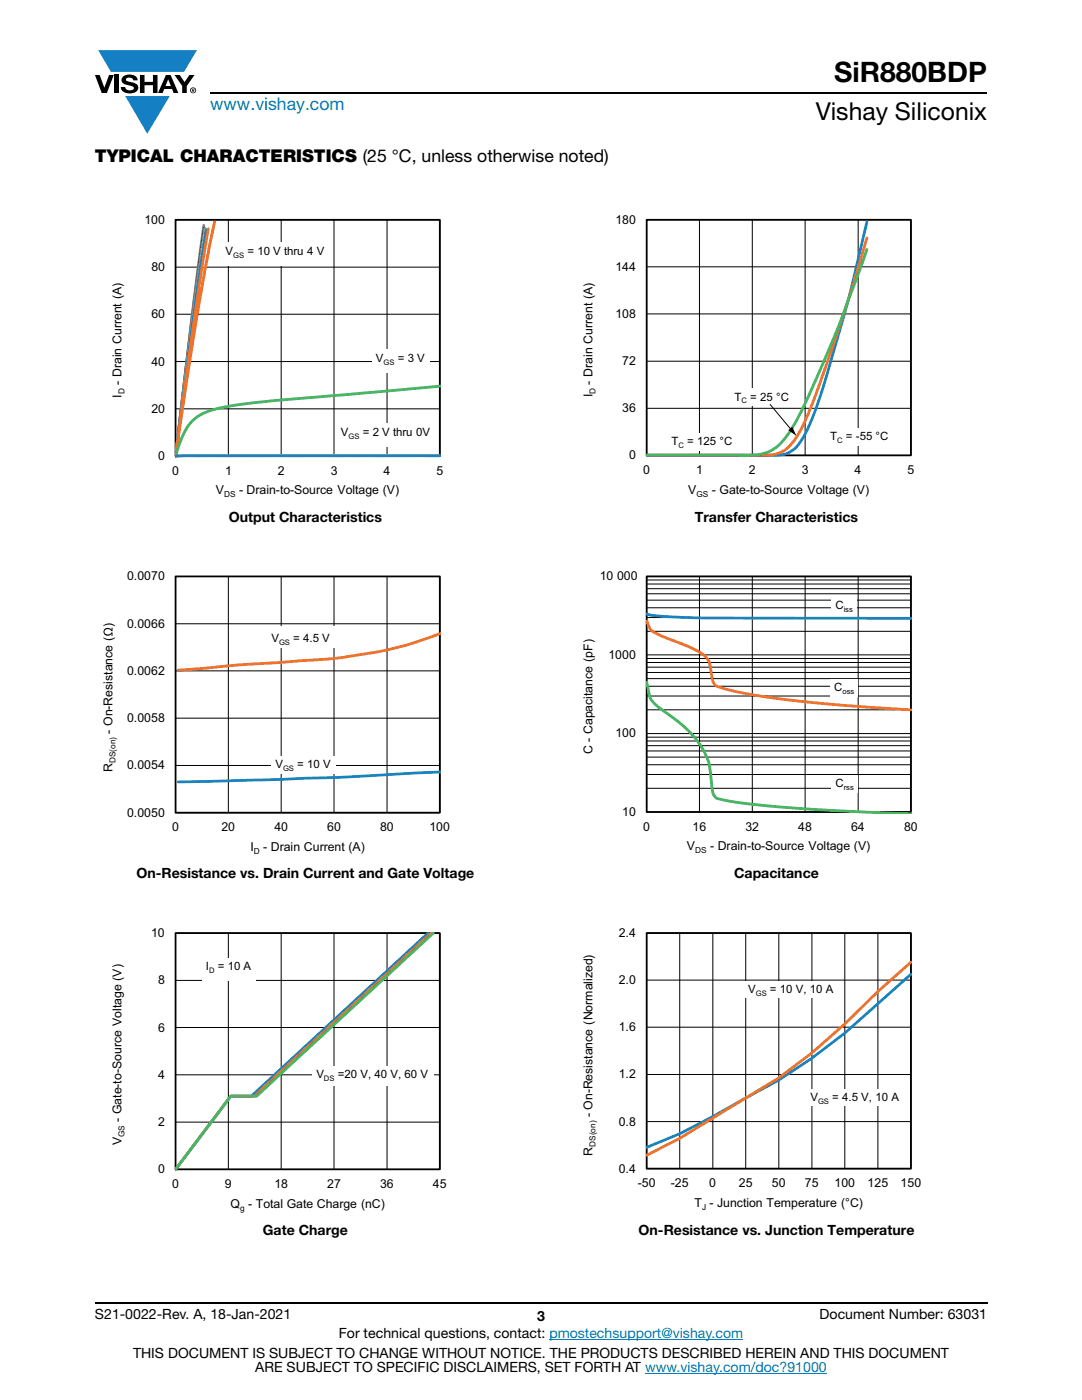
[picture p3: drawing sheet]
<svg xmlns="http://www.w3.org/2000/svg" width="216mm" height="279mm" viewBox="0 0 216 279" stroke-linecap="round" stroke-linejoin="round" font-family="sans-serif">
<g fill="#147fc3">
<path d="M19.6 10h19.7l-2.6 4.3h-1.1h-13.5z"/>
<path d="M25 19.2h8.9l-4.5 7.5z"/>
</g>
<g fill="#000">
<path d="M18.9 15h1l.9 2.5 1-2.5h.9l-1.4 3.6h-1zM22.9 15h.9v3.6h-.9zM24.6 15.3a2.1 2.1 0 0 1 2.8 .3l.1 .4h-.9a.79 .79 0 0 0-.7-.5 .79 .79 0 0 0-.8 .4l.3 .3 1 .2a1.08 1.08 0 0 1 1.2 1 1.08 1.08 0 0 1-1.1 1.2 1.73 1.73 0 0 1-2.4-1.2h.9a.96 .96 0 0 0 .8 .6 .96 .96 0 0 0 .9-.4 1.31 1.31 0 0 0-1.2-.6 1.03 1.03 0 0 1-1.1-.6 1.03 1.03 0 0 1 .2-1.1zM27.9 15h.9v1.3h1.7v-1.3h.9v3.6h-.9v-1.6h-1.7v1.6h-.9zM34.8 15h1.1l.9 1.4 1-1.4h1l-1.5 2.2v1.4h-.9v-1.4z"/>
<path d="M33.6 15.9l.5 1.3h-1.1zM33.1 15l-1.6 3.6h1l.3-.8h1.5l.3 .8h1l-1.6-3.6z"/>
<path d="M38.4 17.8h.2v.2h-.2zM38.3 17.7v.7h.1v-.3l.4 .3-.2-.3 .2-.2-.1-.2z"/>
<path d="M38.1 18a.46 .46 0 0 1 .9 0 .46 .46 0 0 1-.9 0zM37.9 18a.6 .6 0 0 0 1.2 0 .6 .6 0 0 0-1.2 0z"/>
</g>
<path d="M42 18.6h155M18.9 260h178.1" fill="none" stroke="#000" stroke-width=".36"/>
<path d="M109.6 267.3h38.7M128.7 274h36.3" fill="none" stroke="#007ec4" stroke-width=".2"/>
<path d="M35 43.9h52.8v47.1h-52.8zM35 53.3h52.8M45.6 43.9v47.1M56.1 43.9v47.1M66.6 43.9v47.1M77.2 43.9v47.1M35 72.2h52.8M35 62.7h52.8M35 81.6h52.8" fill="none" stroke="#000" stroke-width=".2"/>
<path d="M35 43.9h52.8v47.1h-52.8z" fill="none" stroke="#000" stroke-width=".35"/>
<path d="M40.7 45l-2 14.9-3.7 31.1" fill="none" stroke="#9e58a3" stroke-width=".55"/>
<path d="M40.7 45.5l-2.5 18.8-3.2 26.7" fill="none" stroke="#4e843e" stroke-width=".55"/>
<path d="M40.8 45.5l-2.4 17.6-3.4 27.9" fill="none" stroke="#b04324" stroke-width=".55"/>
<path d="M41 45.6l-2.6 18.8-3.4 26.6" fill="none" stroke="#51c4ce" stroke-width=".55"/>
<path d="M41.2 45.8l-3.1 21.2-3.1 24" fill="none" stroke="#2d5d9d" stroke-width=".55"/>
<path d="M41.6 45.7l-2.4 14.9-4.2 30.4" fill="none" stroke="#fec626" stroke-width=".55"/>
<path d="M42.8 44.3l-2 10.1-1.6 9.4-4.2 27.2" fill="none" stroke="#ee2d2d" stroke-width=".55"/>
<path d="M88 77l-33.1 2.9-7.3 .9a18.9 18.9 0 0 0-8.5 2.6 13.3 13.3 0 0 0-3.9 7l-.2 .6" fill="none" stroke="#48b85c" stroke-width=".55"/>
<path d="M87.8 90.9l-52.8 .1" fill="none" stroke="#f37229" stroke-width=".55"/>
<path d="M87.8 90.9l-52.8 .1" fill="none" stroke="#1782c5" stroke-width=".55"/>
<g fill="#fff">
<path d="M44.2 48.5h21.6v4.6h-21.6z"/>
<path d="M67.2 84.6h19.7v4.6h-19.7z"/>
<path d="M74.2 69.8h11.4v4.6h-11.4z"/>
</g>
<path d="M35 115h52.8v47.2h-52.8zM45.6 115v47.2M56.1 115v47.2M66.6 115v47.2M77.2 115v47.2M35 133.9h52.8M35 124.5h52.8M35 152.8h52.8M35 143.3h52.8" fill="none" stroke="#000" stroke-width=".2"/>
<path d="M35 115h52.8v47.2h-52.8z" fill="none" stroke="#000" stroke-width=".35"/>
<path d="M88 154.1l-20.5 1-31.9 .9" fill="none" stroke="#1782c5" stroke-width=".55"/>
<path d="M88 126.4a76.2 76.2 0 0 1-19.9 4.8l-2.6 .3-18.3 1.2-11.6 1.1" fill="none" stroke="#f37229" stroke-width=".55"/>
<path d="M20.8 125.6a.92 .92 0 0 1 1.5 .1v-.4h.2v.7l-.4-.2a.71 .71 0 0 0-.8-.2 .71 .71 0 0 0-.4 .7 .81 .81 0 0 0 1.3-.1h.3v.7h-.2v-.4a.85 .85 0 0 1-1.2 .3 .85 .85 0 0 1-.3-1.2z" fill="#000"/>
<g fill="#fff">
<path d="M53.4 125h13.3v4.3h-13.3z"/>
<path d="M54.2 150.8h12.7v3.6h-12.7z"/>
</g>
<path d="M35 195.7h52.8M45.6 186.2v47.2M56.1 186.2v47.2M66.6 186.2v47.2M77.2 186.2v47.2M35 214.5h52.8M35 205.1h52.8M35 233.4h52.8M35 223.9h52.8M35 233.4v-47.2h52.8v47.2" fill="none" stroke="#000" stroke-width=".2"/>
<path d="M35 186.2h52.8v47.2h-52.8z" fill="none" stroke="#000" stroke-width=".35"/>
<path d="M85.4 186.2l-35.2 32.6h-4.1l-11.1 14.6" fill="none" stroke="#1782c5" stroke-width=".55"/>
<path d="M86 186.2l-35.2 32.6h-4.7l-11.1 14.6" fill="none" stroke="#f37229" stroke-width=".55"/>
<path d="M86.5 186.2l-35.3 32.6h-5.1l-11.1 14.6" fill="none" stroke="#48b85c" stroke-width=".55"/>
<g fill="#fff">
<path d="M40.3 191.3h10.6v4.5h-10.6z"/>
<path d="M62.3 212.7h24.4v3.9h-24.4z"/>
</g>
<path d="M129 43.9h52.8v47h-52.8zM129 53.3h52.8M139.6 43.9v47M150.1 43.9v47M160.7 43.9v47M171.2 43.9v47M129 72.1h52.8M129 62.6h52.8M129 81.5h52.8" fill="none" stroke="#000" stroke-width=".2"/>
<path d="M129 43.9h52.8v47h-52.8z" fill="none" stroke="#000" stroke-width=".35"/>
<path d="M173 44.3l-3.5 14.8-3.5 12.4a75.2 75.2 0 0 1-5.9 16.1 5.9 5.9 0 0 1-6.4 3.2h-24.7" fill="none" stroke="#1782c5" stroke-width=".55"/>
<path d="M173 47.5l-4 13.1-4.8 14.2a63.4 63.4 0 0 1-5.6 13 6.7 6.7 0 0 1-6.7 3.1l-22.9-.1" fill="none" stroke="#f37229" stroke-width=".55"/>
<path d="M173 49.8l-5.5 15-5.1 11.8a48.2 48.2 0 0 1-6.3 11.5 8.3 8.3 0 0 1-7.3 2.8l-19.8-.1" fill="none" stroke="#48b85c" stroke-width=".55"/>
<g fill="#fff">
<path d="M133.2 86.4h13.9v3.5h-13.9z"/>
<path d="M145.8 77.5h12.5v3.6h-12.5z"/>
<path d="M164.9 85.4h13.3v3.6h-13.3z"/>
</g>
<g fill="none" stroke="#000" stroke-width=".2">
<path d="M153.6 80.7l4.3 5.1M129 119.8h52.8M129 118.5h52.8M129 117.5h52.8M129 116.6h52.8M129 115.7h52.8M129 115h52.8v47.1h-52.8zM139.6 115v47.1M150.1 115v47.1M160.7 115v47.1M171.2 115v47.1M129 138.9h52.8"/>
<path d="M129 137h52.8M129 135.4h52.8M129 134.2h52.8M129 133.1h52.8M129 132.2h52.8M129 131.4h52.8M129 126h52.8M129 123.2h52.8M129 121.3h52.8M129 130.7h52.8M129 157.3h52.8M129 154.6h52.8"/>
<path d="M129 152.6h52.8M129 151.1h52.8M129 149.9h52.8M129 148.8h52.8M129 147.9h52.8M129 147.1h52.8M129 141.7h52.8M129 146.4h52.8"/>
</g>
<path d="M157.3 85.9l.8-.7 .8 1.8z" fill="#000"/>
<path d="M129 115h52.8v47.1h-52.8z" fill="none" stroke="#000" stroke-width=".35"/>
<path d="M129.1 122.5l.8 .3 2.7 .2 7.7 .3 41.5 .1" fill="none" stroke="#1782c5" stroke-width=".55"/>
<path d="M129.1 123.9l.1 .5a3.1 3.1 0 0 0 2.3 2.3l5.7 2.2a9.1 9.1 0 0 1 4.2 3l.6 2.9a2.34 2.34 0 0 0 2.2 2.5l5.7 1.3 8.1 1.2 10.8 1 13 .9" fill="none" stroke="#f37229" stroke-width=".55"/>
<path d="M129.1 136.2a11.8 11.8 0 0 0 .9 3.6l1.2 1.2 4 2.9 2 1.7a14.9 14.9 0 0 1 4.5 7.9l.4 4.1a1.8 1.8 0 0 0 1.9 2l5.3 .8 8.7 .8 10.4 .7 12.2 .5" fill="none" stroke="#48b85c" stroke-width=".55"/>
<g fill="#fff">
<path d="M165.9 119.2h5.1v3.5h-5.1z"/>
<path d="M165.9 154.7h5.2v3.6h-5.2z"/>
<path d="M165.6 135.5h5.6v3.5h-5.6z"/>
</g>
<g fill="none" stroke="#000" stroke-width=".2">
<path d="M129 195.6h52.8M135.6 186.2v47M142.2 186.2v47M148.8 186.2v47M155.4 186.2v47M162 186.2v47M168.6 186.2v47M175.2 186.2v47M129 214.4h52.8M129 205h52.8M129 233.2h52.8M129 223.8h52.8"/>
<path d="M129 233.2v-47h52.8v47"/>
</g>
<path d="M129 186.2h52.8v47h-52.8z" fill="none" stroke="#000" stroke-width=".35"/>
<path d="M181.8 194.4l-6.6 5.9a108.8 108.8 0 0 1-26.4 18.8l-6.6 3.7-6.6 3.5-6.6 2.7" fill="none" stroke="#1782c5" stroke-width=".55"/>
<path d="M181.8 192l-6.6 5.9-6.6 6.4-6.6 5.8-6.6 5-19.8 12.1-6.6 3.3" fill="none" stroke="#f37229" stroke-width=".55"/>
<g fill="#fff">
<path d="M160.9 217.4h18.6v3.3h-18.6z"/>
<path d="M148.5 195.7h18v3.4h-18z"/>
</g>
<text font-size="5.6" x="166.4" y="16.4">SiR880BDP</text>
<text font-size="4.9" x="162.8" y="24">Vishay Siliconix</text>
<text font-size="3.5" fill="#007ec4" x="42" y="21.9">www.vishay.com</text>
<text font-size="3.5" x="18.9" y="32.3">TYPICAL CHARACTERISTICS (25 °C, unless otherwise noted)</text>
<g font-size="2.8">
<text x="45.7" y="104.1">Output Characteristics</text>
<text x="138.7" y="104.1">Transfer Characteristics</text>
<text x="27.2" y="175.3">On-Resistance vs. Drain Current and Gate Voltage</text>
<text x="146.5" y="175.3">Capacitance</text>
<text x="52.4" y="246.5">Gate Charge</text>
<text x="127.4" y="246.5">On-Resistance vs. Junction Temperature</text>
<text x="18.9" y="263.3">S21-0022-Rev. A, 18-Jan-2021</text>
<text x="107.2" y="263.6">3</text>
<text x="163.6" y="263.3">Document Number: 63031</text>
<text x="67.6" y="267.1">For technical questions, contact: pmostechsupport@vishay.com</text>
<text x="26.5" y="271">THIS DOCUMENT IS SUBJECT TO CHANGE WITHOUT NOTICE. THE PRODUCTS DESCRIBED HEREIN AND THIS DOCUMENT</text>
<text x="50.9" y="273.8">ARE SUBJECT TO SPECIFIC DISCLAIMERS, SET FORTH AT www.vishay.com/doc?91000</text>
</g>
<g font-size="2.5">
<text x="28.8" y="44.7">100</text>
<text x="122.8" y="44.7">180</text>
<text x="30.2" y="54.1">80</text>
<text x="122.8" y="54.1">144</text>
<text x="30.2" y="63.5">60</text>
<text x="122.8" y="63.5">108</text>
<text x="24.2" y="76.8" transform="rotate(-90 24.2 76.8)">- Drain Current (A)</text>
<text x="30.2" y="73">40</text>
<text x="118.2" y="76.8" transform="rotate(-90 118.2 76.8)">- Drain Current (A)</text>
<text x="124.2" y="72.9">72</text>
<text x="24.2" y="79.3" transform="rotate(-90 24.2 79.3)">I</text>
<text x="30.2" y="82.4">20</text>
<text x="118.2" y="79.3" transform="rotate(-90 118.2 79.3)">I</text>
<text x="124.2" y="82.3">36</text>
<text x="31.5" y="91.8">0</text>
<text x="34.3" y="94.8">0</text>
<text x="44.9" y="94.8">1</text>
<text x="55.5" y="94.8">2</text>
<text x="66" y="94.8">3</text>
<text x="76.6" y="94.8">4</text>
<text x="87.1" y="94.8">5</text>
<text x="125.5" y="91.7">0</text>
<text x="128.3" y="94.6">0</text>
<text x="138.9" y="94.6">1</text>
<text x="149.4" y="94.6">2</text>
<text x="160" y="94.6">3</text>
<text x="170.5" y="94.6">4</text>
<text x="181.1" y="94.6">5</text>
<text x="43.1" y="98.7">V</text>
<text x="47.7" y="98.7">- Drain-to-Source Voltage (V)</text>
<text x="137.3" y="98.5">V</text>
<text x="142" y="98.5">- Gate-to-Source Voltage (V)</text>
<text x="25.3" y="115.8">0.0070</text>
<text x="119.7" y="115.8">10 000</text>
<text x="22.5" y="125.1" transform="rotate(-90 22.5 125.1)">)</text>
<text x="25.3" y="125.3">0.0066</text>
<text x="121.4" y="131.5">1000</text>
<text x="25.3" y="134.7">0.0062</text>
<text x="22.5" y="146.4" transform="rotate(-90 22.5 146.4)">- On-Resistance (</text>
<text x="25.3" y="144.1">0.0058</text>
<text x="122.8" y="147.2">100</text>
<text x="22.5" y="154.1" transform="rotate(-90 22.5 154.1)">R</text>
<text x="25.3" y="153.6">0.0054</text>
<text x="118.2" y="150.5" transform="rotate(-90 118.2 150.5)">C - Capacitance (pF)</text>
<text x="25.3" y="163">0.0050</text>
<text x="34.3" y="165.9">0</text>
<text x="44.2" y="165.9">20</text>
<text x="54.7" y="165.9">40</text>
<text x="65.3" y="165.9">60</text>
<text x="75.8" y="165.9">80</text>
<text x="85.7" y="165.9">100</text>
<text x="124.2" y="162.8">10</text>
<text x="128.3" y="165.8">0</text>
<text x="138.2" y="165.8">16</text>
<text x="148.7" y="165.8">32</text>
<text x="159.3" y="165.8">48</text>
<text x="169.8" y="165.8">64</text>
<text x="180.4" y="165.8">80</text>
<text x="50" y="169.8">I</text>
<text x="52.5" y="169.8">- Drain Current (A)</text>
<text x="137.1" y="169.7">V</text>
<text x="141.7" y="169.7">- Drain-to-Source Voltage (V)</text>
<text x="30.2" y="187">10</text>
<text x="123.5" y="187">2.4</text>
<text x="31.5" y="196.4">8</text>
<text x="123.5" y="196.4">2.0</text>
<text x="31.5" y="205.9">6</text>
<text x="123.5" y="205.8">1.6</text>
<text x="31.5" y="215.3">4</text>
<text x="123.5" y="215.2">1.2</text>
<text x="24.2" y="223.9" transform="rotate(-90 24.2 223.9)">- Gate-to-Source Voltage (V)</text>
<text x="31.5" y="224.7">2</text>
<text x="118.2" y="223" transform="rotate(-90 118.2 223)">- On-Resistance (Normalized)</text>
<text x="123.5" y="224.6">0.8</text>
<text x="24.2" y="228.6" transform="rotate(-90 24.2 228.6)">V</text>
<text x="118.2" y="230.7" transform="rotate(-90 118.2 230.7)">R</text>
<text x="31.5" y="234.2">0</text>
<text x="34.3" y="237.1">0</text>
<text x="44.9" y="237.1">9</text>
<text x="54.7" y="237.1">18</text>
<text x="65.3" y="237.1">27</text>
<text x="75.8" y="237.1">36</text>
<text x="86.4" y="237.1">45</text>
<text x="123.5" y="234">0.4</text>
<text x="127.2" y="237">-50</text>
<text x="133.8" y="237">-25</text>
<text x="141.5" y="237">0</text>
<text x="147.4" y="237">25</text>
<text x="154" y="237">50</text>
<text x="160.6" y="237">75</text>
<text x="166.5" y="237">100</text>
<text x="173.1" y="237">125</text>
<text x="179.7" y="237">150</text>
<text x="46" y="241">Q - Total Gate Charge (nC)</text>
<text x="138.6" y="240.9">T - Junction Temperature (°C)</text>
</g>
<g font-size="2.5" fill="#fff">
<text x="21.4" y="143.5" transform="rotate(-90 21.4 143.5)">2nd line</text>
<text x="73.8" y="204.9" transform="rotate(-90 73.8 204.9)">2nd line</text>
</g>
<g font-size="2.3">
<text x="45" y="50.9">V</text>
<text x="49.4" y="50.9">= 10 V thru 4 V</text>
<text x="75" y="72.3">V</text>
<text x="79.4" y="72.3">= 3 V</text>
<text x="146.6" y="80">T</text>
<text x="149.7" y="80">= 25 °C</text>
<text x="68" y="87">V</text>
<text x="72.4" y="87">= 2 V thru 0V</text>
<text x="134" y="88.8">T</text>
<text x="137.1" y="88.8">= 125 °C</text>
<text x="165.7" y="87.9">T</text>
<text x="168.8" y="87.9">= -55 °C</text>
<text x="166.7" y="121.6">C</text>
<text x="54.2" y="128.1">V</text>
<text x="58.5" y="128.1">= 4.5 V</text>
<text x="166.4" y="137.9">C</text>
<text x="55" y="153.2">V</text>
<text x="59.3" y="153.2">= 10 V</text>
<text x="166.7" y="157.1">C</text>
<text x="41.1" y="193.7">I</text>
<text x="43.4" y="193.7">= 10 A</text>
<text x="149.3" y="198.2">V</text>
<text x="153.6" y="198.2">= 10 V, 10 A</text>
<text x="63.1" y="215.1">V</text>
<text x="67.4" y="215.1">=20 V, 40 V, 60 V</text>
<text x="161.7" y="219.8">V</text>
<text x="166.1" y="219.8">= 4.5 V, 10 A</text>
</g>
<g font-size="1.7">
<text x="24.8" y="78.7" transform="rotate(-90 24.8 78.7)">D</text>
<text x="118.8" y="78.7" transform="rotate(-90 118.8 78.7)">D</text>
<text x="44.7" y="99.2">DS</text>
<text x="139" y="99.1">GS</text>
<text x="23" y="152.3" transform="rotate(-90 23 152.3)">DS(on)</text>
<text x="50.6" y="170.4">D</text>
<text x="138.7" y="170.3">DS</text>
<text x="24.8" y="226.9" transform="rotate(-90 24.8 226.9)">GS</text>
<text x="118.8" y="228.9" transform="rotate(-90 118.8 228.9)">DS(on)</text>
<text x="47.9" y="241.6">g</text>
<text x="140.1" y="241.5">J</text>
</g>
<g font-size="1.5">
<text x="46.5" y="51.4">GS</text>
<text x="76.5" y="72.8">GS</text>
<text x="148" y="80.5">C</text>
<text x="69.5" y="87.6">GS</text>
<text x="135.4" y="89.4">C</text>
<text x="167.1" y="88.4">C</text>
<text x="168.4" y="122.2">iss</text>
<text x="55.7" y="128.7">GS</text>
<text x="168.1" y="138.5">oss</text>
<text x="56.5" y="153.8">GS</text>
<text x="168.4" y="157.7">rss</text>
<text x="41.7" y="194.2">D</text>
<text x="150.8" y="198.7">GS</text>
<text x="64.7" y="215.7">DS</text>
<text x="163.2" y="220.4">GS</text>
</g>
</svg>
